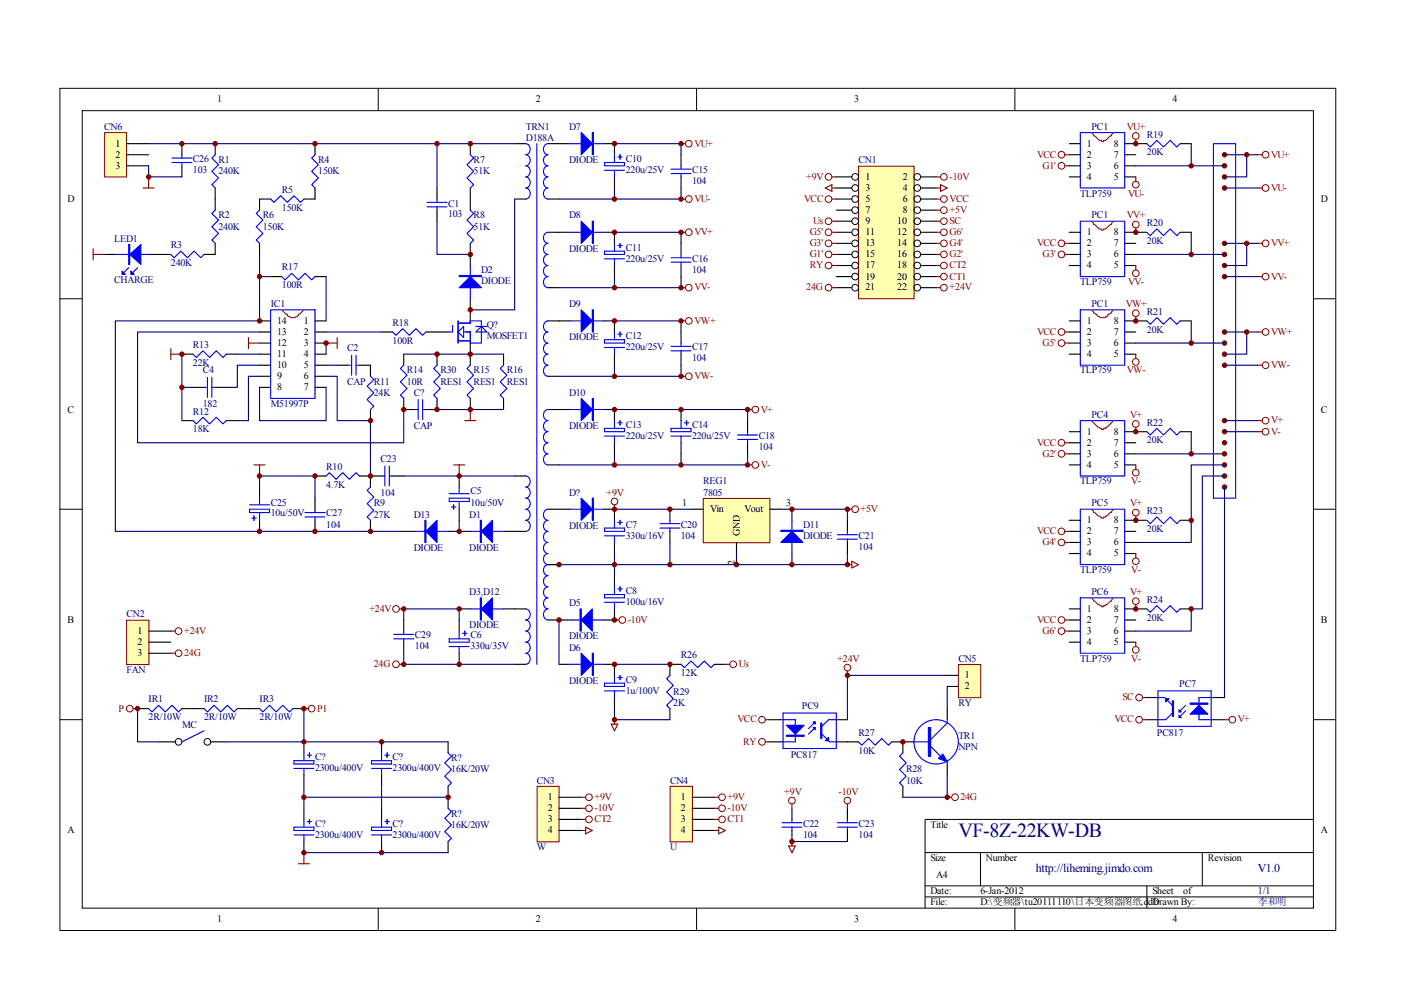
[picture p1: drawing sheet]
<svg xmlns="http://www.w3.org/2000/svg" width="297mm" height="210mm" viewBox="0 0 297 210" stroke-linecap="round" stroke-linejoin="round" font-family="sans-serif">
<g fill="none" stroke="#000" stroke-width=".21">
<path d="M12.7 18.7h270.5v178.6h-270.5zM80.2 18.7v4.7M147.7 18.7v4.7M215.2 18.7v4.7M17.4 23.5h261.1v169h-261.1zM12.7 63.3h4.7M278.4 63.3h4.7M12.7 108h4.7M278.4 108h4.7M12.7 152.6h4.7M278.4 152.6h4.7M278.4 173.7h-82.3v18.8"/>
<path d="M80.2 192.5v4.7M147.7 192.5v4.7M196.1 180.8h82.3M196.1 187.8h82.3M196.1 190.2h82.3M207.9 180.8v7M215.2 192.5v4.7M243.2 187.8v4.7M254.9 180.8v7"/>
</g>
<g fill="none" stroke="#000" stroke-width=".23">
<path d="M38.6 30.5v2.3M38.6 35.2v2.3M45.6 30.5v2.3M45.6 39.9v2.3M66.8 39.9v2.3h-2.4M66.8 30.5v2.3M92.7 39.9v2.3M99.7 30.5v2.3M99.7 39.9v4.7M109.1 30.5h2.4M116.2 30.5h2.3M55 51.6v2.3"/>
<path d="M57.4 42.2h-2.4v2.4M57.4 58.6h2.3M66.8 58.6h2.3M92.7 44.6v2.3M99.7 51.6v4.7M109.1 42.2h2.4M116.2 42.2h2.3M116.2 49.3h2.3M55 79.8h2.4M55 68h2.4M55 70.4h2.4M55 72.7h2.4"/>
<path d="M55 75.1h2.4M55 77.4h2.4M66.8 79.8h2.3M66.8 68h2.3M66.8 70.4h2.3M66.8 72.7h2.3M66.8 75.1h2.3M66.8 77.4h2.3M80.9 70.4h2.3M85.6 75.1v2.3M90.3 70.4h4.7M92.7 75.1v2.3"/>
<path d="M99.7 63.3v4.7M99.7 72.7v4.7M106.8 75.1v2.3M116.2 61h2.3M116.2 79.8h2.3M116.2 68h2.3M55 82.1h2.4M66.8 82.1h2.3M85.6 84.5v2.3M92.7 84.5v2.3M99.7 84.5v2.3M106.8 84.5v2.3"/>
<path d="M116.2 98.6h2.3M116.2 86.8h2.3M85.6 112.7h2.4M95 112.7h4.7M106.8 112.7h4.7M109.1 100.9h2.4M116.2 119.7h2.3M116.2 108h2.3M109.1 129.1h2.4M109.1 140.9h2.4"/>
</g>
<g fill="none" stroke="#00f" stroke-width=".23">
<path d="M36.4 33.5h4.3M36.4 34.5h4.3M38.6 32.8v.7M38.6 34.5v.7M45.6 32.8l-.7 .7 1.4 1.4-1.4 1.4 1.4 1.4-1.4 1.5 .7 .7M66.8 32.8l-.7 .7 1.4 1.4-1.4 1.4 1.4 1.4-1.4 1.5 .7 .7M99.7 32.8l.7 .7-1.4 1.4 1.4 1.4-1.4 1.4 1.4 1.5-.7 .7M111.5 30.5a1.21 1.21 0 0 1 .9 1.1 1.21 1.21 0 0 1-.9 1.2 1.2 1.2 0 0 1 .9 1.2 1.2 1.2 0 0 1-.9 1.2 1.2 1.2 0 0 1 .9 1.1 1.2 1.2 0 0 1-.9 1.2 1.2 1.2 0 0 1 .9 1.2 1.2 1.2 0 0 1-.9 1.2 1.2 1.2 0 0 1 .9 1.1 1.2 1.2 0 0 1-.9 1.2M116.2 30.5a1.21 1.21 0 0 0-1 1.1 1.21 1.21 0 0 0 1 1.2 1.2 1.2 0 0 0-1 1.2 1.2 1.2 0 0 0 1 1.2 1.2 1.2 0 0 0-1 1.1 1.2 1.2 0 0 0 1 1.2 1.2 1.2 0 0 0-1 1.2 1.2 1.2 0 0 0 1 1.2 1.2 1.2 0 0 0-1 1.1 1.2 1.2 0 0 0 1 1.2M55 44.6l-.7 .7 1.4 1.4-1.4 1.4 1.4 1.4-1.4 1.4 .7 .7M57.4 42.2l.7 .7 1.4-1.4 1.4 1.4 1.4-1.4 1.4 1.4 .7-.7M59.7 58.6l.7 .7 1.4-1.4 1.5 1.4 1.4-1.4 1.4 1.4 .7-.7"/>
<path d="M90.5 42.9h4.3M90.5 43.9h4.3M92.7 42.2v.7M92.7 43.9v.7M99.7 44.6l.7 .7-1.4 1.4 1.4 1.4-1.4 1.4 1.4 1.4-.7 .7M99.7 56.3v7M116.2 49.3a1.2 1.2 0 0 0-1 1.1 1.2 1.2 0 0 0 1 1.2 1.2 1.2 0 0 0-1 1.2 1.2 1.2 0 0 0 1 1.1 1.2 1.2 0 0 0-1 1.2 1.2 1.2 0 0 0 1 1.2 1.2 1.2 0 0 0-1 1.2 1.2 1.2 0 0 0 1 1.1 1.2 1.2 0 0 0-1 1.2 1.2 1.2 0 0 0 1 1.2M57.4 65.7h9.4v18.8h-9.4zM83.2 70.4l.8 .7 1.4-1.4 1.4 1.4 1.4-1.4 1.4 1.4 .7-.7M85.6 77.4l-.7 .7 1.4 1.4-1.4 1.5 1.4 1.4-1.4 1.4 .7 .7M92.7 77.4l-.8 .7 1.5 1.4-1.5 1.5 1.5 1.4-1.5 1.4 .8 .7M95.9 69v1.4h-.9"/>
<path d="M97.1 68.5h2.6v-.5h2.4v4.7h-2.4v-2.3h-1.4M97.1 68v4.7M97.1 72.3h2.6M97.1 70.4l1.2-1.2v2.4zM99.7 77.4l-.7 .7 1.4 1.4-1.4 1.5 1.4 1.4-1.4 1.4 .7 .7M100.9 70.4l1.2-1.2 1.1 1.2zM100.9 69.2h2.3M106.8 77.4l-.7 .7 1.4 1.4-1.4 1.5 1.4 1.4-1.4 1.4 .7 .7M116.2 68a1.2 1.2 0 0 0-1 1.2 1.2 1.2 0 0 0 1 1.2 1.2 1.2 0 0 0-1 1.2 1.2 1.2 0 0 0 1 1.1 1.2 1.2 0 0 0-1 1.2 1.2 1.2 0 0 0 1 1.2 1.2 1.2 0 0 0-1 1.2 1.2 1.2 0 0 0 1 1.1 1.2 1.2 0 0 0-1 1.2 1.2 1.2 0 0 0 1 1.2M116.2 86.8a1.2 1.2 0 0 0-1 1.2 1.2 1.2 0 0 0 1 1.2 1.2 1.2 0 0 0-1 1.2 1.2 1.2 0 0 0 1 1.1 1.2 1.2 0 0 0-1 1.2 1.2 1.2 0 0 0 1 1.2 1.2 1.2 0 0 0-1 1.2 1.2 1.2 0 0 0 1 1.1M116.2 96.2a1.2 1.2 0 0 0-1 1.2 1.2 1.2 0 0 0 1 1.2M88 112.7h7"/>
<path d="M99.7 112.7h7.1M111.5 100.9a1.2 1.2 0 0 1 .9 1.2 1.2 1.2 0 0 1-.9 1.2 1.2 1.2 0 0 1 .9 1.1 1.2 1.2 0 0 1-.9 1.2 1.2 1.2 0 0 1 .9 1.2 1.2 1.2 0 0 1-.9 1.2 1.2 1.2 0 0 1 .9 1.1 1.2 1.2 0 0 1-.9 1.2 1.2 1.2 0 0 1 .9 1.2 1.2 1.2 0 0 1-.9 1.2M116.2 108a1.21 1.21 0 0 0-1 1.1 1.21 1.21 0 0 0 1 1.2 1.2 1.2 0 0 0-1 1.2 1.2 1.2 0 0 0 1 1.2 1.2 1.2 0 0 0-1 1.1 1.2 1.2 0 0 0 1 1.2 1.2 1.2 0 0 0-1 1.2 1.2 1.2 0 0 0 1 1.2 1.2 1.2 0 0 0-1 1.1 1.2 1.2 0 0 0 1 1.2M111.5 129.1a1.2 1.2 0 0 1 .9 1.2 1.2 1.2 0 0 1-.9 1.2 1.2 1.2 0 0 1 .9 1.1 1.2 1.2 0 0 1-.9 1.2 1.2 1.2 0 0 1 .9 1.2 1.2 1.2 0 0 1-.9 1.2 1.2 1.2 0 0 1 .9 1.1 1.2 1.2 0 0 1-.9 1.2 1.2 1.2 0 0 1 .9 1.2 1.2 1.2 0 0 1-.9 1.2"/>
</g>
<path d="M59.7 65.7l1 .9h.2a1.17 1.17 0 0 0 1.9 .5h.2l.3-.5h.2l.9-.9" fill="none" stroke="#f00" stroke-width=".23"/>
<g fill="#00f" stroke="#00f" stroke-width=".23">
<path d="M97.4 61l2.3-2.4 2.4 2.4z"/>
<path d="M102.1 112.7l2.3-2.4v4.7z"/>
<path d="M90.3 112.7l2.4-2.4v4.7z"/>
<path d="M97.4 58.4h4.7v.2h-4.7z" fill-rule="evenodd"/>
<path d="M101.8 110.3h.3v4.7h-.3z" fill-rule="evenodd"/>
<path d="M90.1 110.3h.2v4.7h-.2z" fill-rule="evenodd"/>
</g>
<path d="M22.3 28.2h4.5v9.3h-4.5z" fill="#ffffb0"/>
<g fill="none" stroke="#800000" stroke-width=".21">
<path d="M22.2 28.1h4.6v9.4h-4.6z"/>
<circle cx="146" cy="30.5" r=".71"/>
<circle cx="146" cy="49.2" r=".71"/>
<circle cx="146" cy="42.2" r=".71"/>
<circle cx="146" cy="68" r=".71"/>
<circle cx="146" cy="79.8" r=".71"/>
<circle cx="146" cy="61" r=".71"/>
<circle cx="160.1" cy="98.6" r=".71"/>
<circle cx="160.1" cy="86.8" r=".7"/>
<circle cx="130.3" cy="106.3" r=".7"/>
<circle cx="181.3" cy="108" r=".71"/>
<circle cx="84" cy="129.1" r=".71"/>
<circle cx="131.9" cy="131.5" r=".71"/>
<circle cx="84" cy="140.8" r=".71"/>
<circle cx="155.4" cy="140.8" r=".71"/>
</g>
<g fill="none" stroke="#000" stroke-width=".23">
<path d="M26.8 30.5h4.7M26.8 32.8h4.7M26.8 35.2h4.7M118.5 30.5h2.4M127.9 30.5h2.4v2.3M130.3 37.5v2.4M144.4 32.8v2.4M144.4 37.5v2.4M22.1 53.9h2.4M31.5 53.9h4.7M45.6 42.2v2.4M45.6 51.6v2.3h-2.3"/>
<path d="M118.5 49.3h2.4M127.9 49.3h2.4v2.3M130.3 56.3v2.3M144.4 51.6v2.3M144.4 56.3v2.3M38.6 75.1h2.3M48 75.1h2.3M71.5 77.4h2.3M76.2 77.4h2.3v2.4M118.5 68h2.4M127.9 68h2.4v2.4M130.3 75.1v2.3"/>
<path d="M144.4 70.4v2.3M144.4 75.1v2.3M38.6 89.2h2.3M40.9 82.1h2.4M45.6 82.1h2.4M48 89.2h2.3M78.5 86.8v2.4M85.6 86.8h2.4M90.3 86.8h2.4M118.5 86.8h2.4M127.9 86.8h2.4v2.4M130.3 93.9v2.3"/>
<path d="M158.5 89.2v2.3M158.5 93.9v2.3M55 103.3v2.3M55 110.3v2.4M66.8 105.6v2.4M66.8 110.3v2.4M66.8 100.9h2.3M76.2 100.9h4.7M78.5 100.9v2.4M78.5 110.3v2.4M83.2 100.9h2.4M97.4 100.9v2.4"/>
<path d="M97.4 108v2.3M116.2 119.7h2.3M118.5 108h2.4M127.9 108h2.4v2.3M130.3 115v2.4M142 108v2.3M142 112.7v2.3M179.7 110.3v2.4M179.7 115v2.4M85.6 131.5v2.3M85.6 136.2v2.3M97.4 131.5v2.3"/>
<path d="M97.4 138.5v2.4M97.4 129.1h2.3M106.8 129.1h2.3M116.2 131.5h4.7M130.3 129.1v2.4h-2.4M130.3 122.1v2.3M118.5 140.9h2.4M127.9 140.9h2.4v2.3M130.3 147.9v2.3"/>
</g>
<g fill="none" stroke="#800000" stroke-width=".23">
<path d="M30.3 39.9h2.4M31.5 37.5v2.4M144.4 30.5h.9M19.8 52.8v2.3M19.8 53.9h2.3M144.4 42.2h.9M144.4 49.3h.9M36.2 73.9v2.4M36.2 75.1h2.4M52.7 71.6v2.3M52.7 72.7h2.3M69.1 72.7h2.4"/>
<path d="M71.5 71.6v2.3M144.4 61h.9M144.4 79.8h.9M144.4 68h.9M53.9 98.6h2.3M55 98.6v2.3M96.2 98.6h2.3M97.4 98.6v2.3M98.5 89.2h2.4M99.7 86.8v2.4M158.5 98.6h.9M158.5 86.8h.9"/>
<path d="M130.3 107v1M179.7 108h.9M84.7 129.1h.9M130.3 131.5h.9M84.7 140.9h.9M153.8 140.9h.9"/>
</g>
<g fill="none" stroke="#000080" stroke-width=".23">
<path d="M31.5 35.2v2.3h7.1M31.5 30.5h77.6M92.7 30.5v9.4M130.3 30.5h14.1v2.3M130.3 39.9v2.3M144.4 39.9v2.3h-25.9M55 53.9v4.7M57.4 58.6h-2.4v9.4h-30.5v44.7h61.1M69.1 58.6v9.4M92.7 46.9v7h7M109.1 42.2v23.5h-9.4M130.3 49.3h14.1v2.3"/>
<path d="M130.3 58.6v2.4M144.4 58.6v2.4h-25.9M38.6 75.1v14.1M50.3 75.1h4.7M55 77.4h-4.7v4.7h-2.3M55 79.8h-2.3v9.4h-2.4M55 70.4h-25.8v23.5h56.4v-7.1M69.1 79.8h2.4v9.4h7v11.7M69.1 70.4h11.8M69.1 72.7v2.4M69.1 77.4h2.4M85.6 75.1h21.2"/>
<path d="M130.3 68h14.1v2.4M130.3 77.4v2.4M144.4 77.4v2.4h-25.9M38.6 82.1h2.3M55 82.1v7.1h14.1v-7.1M92.7 86.8h14.1M55 103.3v-2.4h11.8v4.7M85.6 100.9h23.5M97.4 110.3v2.4M85.6 138.5v2.4h23.5M85.6 131.5v-2.4h11.8v2.4M118.5 131.5v9.4"/>
</g>
<g fill="#800000" stroke="#800000" stroke-width=".21">
<circle cx="99.7" cy="86.8" r=".47"/>
<circle cx="99.7" cy="75.1" r=".47"/>
<circle cx="92.7" cy="75.1" r=".47"/>
<circle cx="99.7" cy="30.5" r=".47"/>
<circle cx="38.6" cy="30.5" r=".47"/>
<circle cx="31.5" cy="37.5" r=".47"/>
<circle cx="92.7" cy="30.5" r=".47"/>
<circle cx="66.8" cy="30.5" r=".47"/>
<circle cx="45.6" cy="30.5" r=".47"/>
<circle cx="92.7" cy="86.8" r=".47"/>
<circle cx="38.6" cy="75.1" r=".47"/>
<circle cx="38.6" cy="82.1" r=".47"/>
<circle cx="69.1" cy="72.7" r=".47"/>
<circle cx="78.5" cy="100.9" r=".47"/>
<circle cx="78.5" cy="89.2" r=".47"/>
<circle cx="97.4" cy="112.7" r=".47"/>
<circle cx="78.5" cy="112.7" r=".47"/>
<circle cx="55" cy="68" r=".47"/>
<circle cx="55" cy="112.7" r=".47"/>
<circle cx="66.8" cy="112.7" r=".47"/>
<circle cx="97.4" cy="100.9" r=".47"/>
<circle cx="66.8" cy="100.9" r=".47"/>
<circle cx="55" cy="100.9" r=".47"/>
<circle cx="85.6" cy="86.8" r=".47"/>
<circle cx="55" cy="58.6" r=".47"/>
<circle cx="99.7" cy="65.7" r=".47"/>
<circle cx="99.7" cy="53.9" r=".47"/>
<circle cx="85.6" cy="140.8" r=".47"/>
<circle cx="85.6" cy="129.1" r=".47"/>
<circle cx="97.4" cy="129.1" r=".47"/>
<circle cx="118.5" cy="131.5" r=".47"/>
<circle cx="144.4" cy="42.2" r=".47"/>
<circle cx="130.3" cy="30.5" r=".47"/>
<circle cx="144.4" cy="30.5" r=".47"/>
<circle cx="130.3" cy="42.2" r=".47"/>
<circle cx="130.3" cy="49.3" r=".47"/>
<circle cx="144.4" cy="49.2" r=".47"/>
<circle cx="144.4" cy="61" r=".47"/>
<circle cx="130.3" cy="61" r=".47"/>
<circle cx="130.3" cy="68" r=".47"/>
<circle cx="144.4" cy="68" r=".47"/>
<circle cx="144.4" cy="79.8" r=".47"/>
<circle cx="130.3" cy="79.8" r=".47"/>
</g>
<g fill="none" stroke="#00f" stroke-width=".23">
<path d="M113.8 30.5v110.4M120.9 30.5h7M128.2 34.5h4.2v.7h-4.2zM128.2 36.1h4.2M130.3 32.8v1.7M130.3 36.1v1.4M131 33.3h.9M131.5 32.8v.9M142.3 35.9h4.2M142.3 36.8h4.2M144.4 35.2v.7M144.4 36.8v.7"/>
<path d="M24.5 53.9h7M27.3 56.8l-1 .9M29.2 56.8l-1 .9M36.2 53.9l.7 .8 1.4-1.5 1.4 1.5 1.5-1.5 1.4 1.5 .7-.8M45.6 44.6l-.7 .7 1.4 1.4-1.4 1.4 1.4 1.4-1.4 1.4 .7 .7M120.9 49.3h7M128.2 53.2h4.2v.7h-4.2zM128.2 54.9h4.2M130.3 51.6v1.6M130.3 54.9v1.4M131 52.1h.9M131.5 51.6v.9"/>
<path d="M142.3 54.7h4.2M142.3 55.6h4.2M144.4 53.9v.8M144.4 55.6v.7M40.9 75.1l.7 .7 1.4-1.4 1.4 1.4 1.5-1.4 1.4 1.4 .7-.7M73.8 77.4h.7M74.5 75.3v4.2M75.5 77.4h.7M75.5 75.3v4.2M78.5 79.8l.8 .7-1.5 1.4 1.5 1.4-1.5 1.4 1.5 1.4-.8 .7M120.9 68h7M128.2 72h4.2v.7h-4.2z"/>
<path d="M128.2 73.7h4.2M130.3 70.4v1.6M130.3 73.7v1.4M131 70.9h.9M131.5 70.4v.9M142.3 73.4h4.2M142.3 74.4h4.2M144.4 72.7v.7M144.4 74.4v.7M40.9 89.2l.7 .7 1.4-1.4 1.4 1.4 1.5-1.4 1.4 1.4 .7-.7M43.3 82.1h.7M44 80v4.2"/>
<path d="M44.9 82.1h.7M44.9 80v4.2M81.6 98.8v4.2M82.5 98.8v4.2M88 86.8h.7M88.7 84.7v4.2M89.6 86.8h.7M89.6 84.7v4.2M120.9 86.8h7M128.2 90.8h4.2v.7h-4.2zM128.2 92.5h4.2M130.3 89.2v1.6"/>
<path d="M130.3 92.5v1.4M131 89.6h.9M131.5 89.2v.9M156.4 92.2h4.2M156.4 93.2h4.2M158.5 91.5v.7M158.5 93.2v.7M52.9 108h4.2v.7h-4.2zM52.9 107h4.2M53.4 109.8h.9M53.9 109.4v.9M55 105.6v1.4"/>
<path d="M55 108.7v1.6M64.7 108.7h4.2M64.7 109.6h4.2M66.8 108v.7M66.8 109.6v.7M69.1 100.9l.7-.7 1.5 1.4 1.4-1.4 1.4 1.4 1.4-1.4 .7 .7M78.5 103.3l-.7 .7 1.5 1.4-1.5 1.4 1.5 1.4-1.5 1.4 .7 .7M80.9 100.9h.7M82.5 100.9h.7M95.2 105.6h4.3v.7h-4.3zM95.2 104.7h4.3M95.7 107.5h1"/>
<path d="M96.2 107v1M97.4 103.3v1.4M97.4 106.3v1.7M116.2 119.7a1.2 1.2 0 0 0-1 1.2 1.2 1.2 0 0 0 1 1.2 1.2 1.2 0 0 0-1 1.1 1.2 1.2 0 0 0 1 1.2 1.2 1.2 0 0 0-1 1.2 1.2 1.2 0 0 0 1 1.2M120.9 108h7M128.2 112h4.2v.7h-4.2zM128.2 113.6h4.2M130.3 110.3v1.7M130.3 113.6v1.4M131 110.8h.9M131.5 110.3v1M139.9 112h4.3"/>
<path d="M139.9 111h4.3M142 110.3v.7M142 112v.7M177.6 113.4h4.2M177.6 114.3h4.2M179.7 112.7v.7M179.7 114.3v.7M83.5 135.4h4.2M83.5 134.5h4.2M85.6 133.8v.7M85.6 135.4v.8M95.2 135.4h4.3v.8h-4.3z"/>
<path d="M95.2 137.1h4.3M97.4 133.8v1.6M97.4 137.1v1.4M98.1 134.3h.9M98.5 133.8v.9M99.7 129.1h7.1M116.2 126.8a1.2 1.2 0 0 0-1 1.1 1.2 1.2 0 0 0 1 1.2 1.2 1.2 0 0 0-1 1.2 1.2 1.2 0 0 0 1 1.2M120.9 131.5h7M128.2 126.1h4.2v.7h-4.2zM128.2 127.7h4.2M130.3 124.4v1.7M130.3 127.7v1.4"/>
<path d="M131 124.9h.9M131.5 124.4v.9M120.9 140.9h7M128.2 144.8h4.2v.7h-4.2zM128.2 146.5h4.2M130.3 143.2v1.6M130.3 146.5v1.4M131 143.7h.9M131.5 143.2v.9"/>
</g>
<g fill="#00f" stroke="#00f" stroke-width=".23">
<path d="M27.5 53.9l2.4-2.1v4.3z"/>
<path d="M25.9 57.5l.7 .7h-.7z"/>
<path d="M27.7 57.5l.8 .7h-.8z"/>
<path d="M123.2 28.1l2.4 2.4-2.4 2.3z"/>
<path d="M123.2 46.9l2.4 2.4-2.4 2.3z"/>
<path d="M123.2 65.7l2.4 2.3-2.4 2.4z"/>
<path d="M123.2 84.5l2.4 2.3-2.4 2.4z"/>
<path d="M123.2 105.6l2.4 2.4-2.4 2.3z"/>
<path d="M123.2 131.5l2.4-2.4v4.7z"/>
<path d="M123.2 138.5l2.4 2.4-2.4 2.3z"/>
<path d="M102.1 129.1l2.3-2.3v4.7z"/>
<path d="M27.3 51.8h.2v4.3h-.2z" fill-rule="evenodd"/>
<path d="M125.6 28.1h.2v4.7h-.2z" fill-rule="evenodd"/>
<path d="M125.6 46.9h.2v4.7h-.2z" fill-rule="evenodd"/>
<path d="M125.6 65.7h.2v4.7h-.2z" fill-rule="evenodd"/>
<path d="M125.6 84.5h.2v4.7h-.2z" fill-rule="evenodd"/>
<path d="M125.6 105.6h.2v4.7h-.2z" fill-rule="evenodd"/>
<path d="M123 129.1h.2v4.7h-.2z" fill-rule="evenodd"/>
<path d="M125.6 138.5h.2v4.7h-.2z" fill-rule="evenodd"/>
<path d="M101.8 126.8h.3v4.7h-.3z" fill-rule="evenodd"/>
</g>
<path d="M149.2 105.8h14v9.3h-14z" fill="#ffffb0"/>
<g fill="none" stroke="#800000" stroke-width=".21">
<path d="M149.1 105.7h14.1v9.4h-14.1z"/>
<circle cx="225.1" cy="32.8" r=".71"/>
<circle cx="225.1" cy="35.2" r=".71"/>
<circle cx="240.8" cy="39.2" r=".7"/>
<circle cx="240.8" cy="28.8" r=".7"/>
<circle cx="268.3" cy="32.8" r=".71"/>
<circle cx="268.3" cy="39.9" r=".71"/>
<circle cx="225.1" cy="51.6" r=".71"/>
<circle cx="225.1" cy="53.9" r=".71"/>
<circle cx="240.8" cy="47.6" r=".7"/>
<circle cx="240.8" cy="57.9" r=".7"/>
<circle cx="268.3" cy="51.6" r=".71"/>
<circle cx="268.3" cy="58.6" r=".71"/>
<circle cx="225.1" cy="72.7" r=".71"/>
<circle cx="225.1" cy="70.4" r=".71"/>
<circle cx="240.8" cy="76.7" r=".71"/>
<circle cx="240.8" cy="66.4" r=".7"/>
<circle cx="268.3" cy="70.4" r=".71"/>
<circle cx="268.3" cy="77.4" r=".71"/>
<circle cx="225.1" cy="96.2" r=".71"/>
<circle cx="225.1" cy="93.9" r=".71"/>
<circle cx="240.8" cy="89.9" r=".7"/>
<circle cx="268.3" cy="91.5" r=".71"/>
<circle cx="268.3" cy="89.2" r=".71"/>
<circle cx="225.1" cy="112.7" r=".71"/>
<circle cx="225.1" cy="115" r=".71"/>
<circle cx="240.8" cy="100.2" r=".7"/>
<circle cx="240.8" cy="108.7" r=".7"/>
<circle cx="240.8" cy="119" r=".7"/>
<circle cx="225.1" cy="133.8" r=".71"/>
<circle cx="225.1" cy="131.5" r=".71"/>
<circle cx="240.8" cy="137.8" r=".71"/>
<circle cx="240.8" cy="127.5" r=".7"/>
</g>
<g fill="none" stroke="#000" stroke-width=".23">
<path d="M226.7 30.5h2.3M226.7 32.8h2.3M226.7 35.2h2.3M226.7 37.5h2.3M238.5 30.5h4.7M238.5 32.8h2.3M238.5 35.2h2.3M238.5 37.5h2.3M250.2 30.5h2.4M226.7 49.3h2.3M226.7 51.6h2.3M226.7 53.9h2.3"/>
<path d="M226.7 56.3h2.3M238.5 49.3h4.7M238.5 51.6h2.3M238.5 53.9h2.3M238.5 56.3h2.3M250.2 49.3h2.4M226.7 68h2.3M226.7 70.4h2.3M226.7 72.7h2.3M226.7 75.1h2.3M238.5 68h4.7M238.5 70.4h2.3"/>
<path d="M238.5 72.7h2.3M238.5 75.1h2.3M250.2 68h2.4M144.4 86.8v2.4M144.4 93.9v2.3M226.7 91.5h2.3M226.7 93.9h2.3M226.7 96.2h2.3M226.7 98.6h2.3M238.5 91.5h4.7M238.5 93.9h2.3M238.5 96.2h2.3"/>
<path d="M238.5 98.6h2.3M250.2 91.5h2.4M146.7 108h2.4M156.2 115v2.4M163.2 108h2.4M167.9 108v2.3M167.9 117.4v2.3M226.7 110.3h2.3M226.7 112.7h2.3M226.7 115h2.3M226.7 117.4h2.3M238.5 110.3h4.7"/>
<path d="M238.5 112.7h2.3M238.5 115h2.3M238.5 117.4h2.3M250.2 110.3h2.4M226.7 129.1h2.3M226.7 131.5h2.3M226.7 133.8h2.3M226.7 136.2h2.3M238.5 129.1h4.7M238.5 131.5h2.3M238.5 133.8h2.3M238.5 136.2h2.3"/>
<path d="M250.2 129.1h2.4M142 150.2v2.4M144.4 140.9h-2.4v2.3M151.4 140.9h2.4"/>
</g>
<g fill="none" stroke="#000080" stroke-width=".23">
<path d="M252.6 30.5v4.7h-11.8M252.6 35.2h7M259.6 32.8h4.7v4.7h-4.7M259.6 39.9h7.1M264.3 32.8h2.4M252.6 49.3v4.6h-11.8M252.6 53.9h7M259.6 51.6h4.7v4.7h-4.7M259.6 58.6h7.1M264.3 51.6h2.4M252.6 68v4.7h-11.8M252.6 72.7h7"/>
<path d="M259.6 70.4h4.7v4.7h-4.7M259.6 77.4h7.1M264.3 70.4h2.4M130.3 86.8h28.2v2.4M130.3 96.2v2.4M144.4 96.2v2.4M158.5 96.2v2.4h-40M252.6 91.5v4.7h-11.8M252.6 96.2h7M259.6 98.6h-7v16.4h-11.8M259.6 89.2h7.1M259.6 91.5h7.1"/>
<path d="M130.3 117.4v4.7M130.3 108h16.4M142 115v4.7M156.2 117.4v2.3M165.6 108h14.1v2.3M179.7 117.4v2.3h-61.2M259.6 100.9h-4.7v28.2h-2.3v4.7h-11.8M130.3 150.2v2.4h11.7M130.3 140.9h11.7"/>
</g>
<g fill="#800000" stroke="#800000" stroke-width=".21">
<circle cx="130.3" cy="108" r=".47"/>
<circle cx="142" cy="108" r=".47"/>
<circle cx="130.3" cy="131.5" r=".47"/>
<circle cx="118.5" cy="119.7" r=".47"/>
<circle cx="156.1" cy="119.7" r=".47"/>
<circle cx="142" cy="119.7" r=".47"/>
<circle cx="130.3" cy="119.7" r=".47"/>
<circle cx="167.9" cy="119.7" r=".47"/>
<circle cx="179.7" cy="108" r=".47"/>
<circle cx="167.9" cy="108" r=".47"/>
<circle cx="142" cy="140.8" r=".47"/>
<circle cx="130.3" cy="140.8" r=".47"/>
<circle cx="130.3" cy="152.6" r=".47"/>
<circle cx="179.7" cy="119.7" r=".47"/>
<circle cx="97.4" cy="140.8" r=".47"/>
<circle cx="158.5" cy="86.8" r=".47"/>
<circle cx="130.3" cy="86.8" r=".47"/>
<circle cx="144.4" cy="86.8" r=".47"/>
<circle cx="158.5" cy="98.6" r=".47"/>
<circle cx="130.3" cy="98.6" r=".47"/>
<circle cx="144.4" cy="98.6" r=".47"/>
<circle cx="259.6" cy="35.2" r=".47"/>
<circle cx="259.6" cy="37.5" r=".47"/>
<circle cx="259.6" cy="39.9" r=".47"/>
<circle cx="259.6" cy="32.8" r=".47"/>
<circle cx="240.8" cy="30.5" r=".47"/>
<circle cx="252.6" cy="35.2" r=".47"/>
<circle cx="259.6" cy="53.9" r=".47"/>
<circle cx="259.6" cy="56.3" r=".47"/>
<circle cx="259.6" cy="58.6" r=".47"/>
<circle cx="259.6" cy="51.6" r=".47"/>
<circle cx="252.6" cy="53.9" r=".47"/>
<circle cx="259.6" cy="72.7" r=".47"/>
<circle cx="259.6" cy="75.1" r=".47"/>
<circle cx="259.6" cy="77.4" r=".47"/>
<circle cx="259.6" cy="70.4" r=".47"/>
<circle cx="252.6" cy="72.7" r=".47"/>
<circle cx="252.6" cy="96.2" r=".47"/>
<circle cx="259.6" cy="96.2" r=".47"/>
<circle cx="259.6" cy="98.6" r=".47"/>
<circle cx="259.6" cy="100.9" r=".47"/>
<circle cx="259.6" cy="103.3" r=".47"/>
<circle cx="252.6" cy="110.3" r=".47"/>
<circle cx="252.6" cy="129.1" r=".47"/>
<circle cx="259.6" cy="93.9" r=".47"/>
<circle cx="259.6" cy="91.5" r=".47"/>
<circle cx="259.6" cy="89.2" r=".47"/>
<circle cx="240.8" cy="110.3" r=".47"/>
<circle cx="240.8" cy="91.5" r=".47"/>
<circle cx="240.8" cy="129.1" r=".47"/>
<circle cx="240.8" cy="68" r=".47"/>
<circle cx="240.8" cy="49.3" r=".47"/>
<circle cx="264.3" cy="32.8" r=".47"/>
<circle cx="264.3" cy="51.6" r=".47"/>
<circle cx="264.3" cy="70.4" r=".47"/>
</g>
<g fill="none" stroke="#00f" stroke-width=".23">
<path d="M229 28.1h9.5v11.8h-9.5zM243.2 30.5l.7 .7 1.4-1.4 1.4 1.4 1.4-1.4 1.4 1.4 .7-.7M257.3 30.5h4.7v75.1h-4.7zM229 46.9h9.5v11.7h-9.5zM243.2 49.3l.7 .7 1.4-1.5 1.4 1.5 1.4-1.5 1.4 1.5 .7-.7M229 65.7h9.5v11.7h-9.5zM243.2 68l.7 .7 1.4-1.4 1.4 1.4 1.4-1.4 1.4 1.4 .7-.7M142.3 90.8h4.2v.7h-4.2zM142.3 92.5h4.2M144.4 89.2v1.6M144.4 92.5v1.4M145.1 89.6h.9"/>
<path d="M145.6 89.2v.9M229 89.2h9.5v11.7h-9.5zM243.2 91.5l.7 .7 1.4-1.4 1.4 1.4 1.4-1.4 1.4 1.4 .7-.7M167.9 110.3v7.1M229 108h9.5v11.7h-9.5zM243.2 110.3l.7 .7 1.4-1.4 1.4 1.4 1.4-1.4 1.4 1.4 .7-.7M229 126.8h9.5v11.7h-9.5zM243.2 129.1l.7 .7 1.4-1.4 1.4 1.4 1.4-1.4 1.4 1.4 .7-.7M142 143.2l-.7 .7 1.4 1.4-1.4 1.4 1.4 1.4-1.4 1.4 .7 .7M144.4 140.9l.7 .7 1.4-1.5 1.4 1.5 1.4-1.5 1.4 1.5 .7-.7"/>
</g>
<g fill="#00f" stroke="#00f" stroke-width=".23">
<path d="M165.6 115l2.3-2.3 2.4 2.3z"/>
<path d="M165.6 112.4h4.7v.3h-4.7z" fill-rule="evenodd"/>
</g>
<g fill="none" stroke="#800000" stroke-width=".23">
<path d="M225.8 32.8h.9M225.8 35.2h.9M240.8 29.5v1M240.8 37.5v.9M266.7 32.8h.9M266.7 39.9h.9M225.8 51.6h.9M225.8 53.9h.9M240.8 48.3v1M240.8 56.3v.9M266.7 51.6h.9M266.7 58.6h.9"/>
<path d="M225.8 70.4h.9M225.8 72.7h.9M240.8 67.1v.9M240.8 75.1v.9M266.7 70.4h.9M266.7 77.4h.9M225.8 93.9h.9M225.8 96.2h.9M240.8 90.6v.9M240.8 98.6v.9M266.7 89.2h.9M266.7 91.5h.9"/>
<path d="M179.7 119.7h.9M180.6 119l1.4 .7-1.4 .7zM225.8 112.7h.9M225.8 115h.9M240.8 109.4v.9M240.8 117.4v.9M225.8 131.5h.9M225.8 133.8h.9M240.8 128.2v.9M240.8 136.2v.9M129.6 153.5h1.4l-.7 1.4zM130.3 152.6v.9"/>
</g>
<path d="M231.4 28.1l.5 .5v.2h.2l.5 .5a.74 .74 0 0 0 .9 .5v.2h.5v-.2a.74 .74 0 0 0 .9-.5l.5-.5h.2v-.2l.5-.5M231.4 46.9l.5 .5v.2h.2l.5 .5a.74 .74 0 0 0 .9 .4v.3h.5v-.3a.75 .75 0 0 0 .9-.4l.5-.5h.2v-.2l.5-.5M231.4 65.7l.5 .5v.2l.7 .2a1.27 1.27 0 0 0 1.6 .7l.5-.2 .2-.5 .7-.2v-.2l.5-.5M231.4 89.2l.2 .2a3.7 3.7 0 0 0 1.9 1.4v.3h.5v-.3h.5v-.2h.2l1.4-1.4M231.4 108l.5 .4v.3h.2l.7 .7 .7 .2v.2h.5v-.2h.5v-.2h.2l.7-.7h.2v-.3l.5-.4M231.4 126.8l.5 .4v.3h.2l.7 .7 .7 .2v.2h.5v-.2h.5v-.2h.2l.7-.7h.2v-.3l.5-.4" fill="none" stroke="#f00" stroke-width=".23"/>
<path d="M26.9 131.6h4.7v9.3h-4.7z" fill="#ffffb0"/>
<g fill="none" stroke="#800000" stroke-width=".21">
<path d="M26.8 131.5h4.8v9.4h-4.8z"/>
<circle cx="37.9" cy="133.8" r=".7"/>
<circle cx="37.9" cy="138.5" r=".7"/>
<circle cx="241.5" cy="152.6" r=".71"/>
<circle cx="241.5" cy="147.9" r=".71"/>
<circle cx="261.3" cy="152.6" r=".71"/>
</g>
<path d="M31.5 133.8h4.7M31.5 136.2h4.7M31.5 138.5h4.7M163.2 152.6h2.4M163.2 157.3h2.4M177.3 152.6h2.4M177.3 157.3h2.4M243.2 152.6h2.3M243.2 147.9h2.3M257.3 152.6h2.3M257.3 147.9h2.3" fill="none" stroke="#000" stroke-width=".23"/>
<path d="M36.2 133.8h1M36.2 138.5h1M242.2 152.6h1M242.2 147.9h1M259.6 152.6h1" fill="none" stroke="#800000" stroke-width=".23"/>
<path d="M165.6 152.6h3v4.7h-3M166 151.2h11.3v7.5h-11.3zM172.8 154.2l-1.4 1.4M172.8 153.1l-1.4 1.4M174.3 155.6l1.6 1.7h1.4M177.3 152.6h-1.6l-1.4 1.4M245.5 146.5h11.3v7.5h-11.3zM245.5 147.9h1.4l1.7 1.6M248.6 151.2l-1.4 1.4h-1.7M251.4 149.5l-1.4 1.4M251.4 150.7l-1.4 1.4M257.3 147.9h-3.1v4.7h3.1" fill="none" stroke="#00f" stroke-width=".23"/>
<g fill="#00f" stroke="#00f" stroke-width=".23">
<path d="M254.2 149.5l1.9 1.9h-3.8z"/>
<path d="M250 151.7l.4 .4h-.4z"/>
<path d="M250 150.5l.4 .4h-.4z"/>
<path d="M247.2 148.1h.7l-.7 .7z"/>
<path d="M166.7 153.8h3.8l-1.9 1.8z"/>
<path d="M172.4 153.1h.4v.4z"/>
<path d="M172.4 154.2h.4v.5z"/>
<path d="M175.7 156.4v.7h-.7z"/>
<path d="M252.3 149.1h3.8v.2h-3.8z" fill-rule="evenodd"/>
<path d="M248.6 148.6h.2v3.3h-.2z" fill-rule="evenodd"/>
<path d="M166.7 155.9h3.8v.2h-3.8z" fill-rule="evenodd"/>
<path d="M174 153.3h.3v3.3h-.3z" fill-rule="evenodd"/>
</g>
<path d="M259.6 103.3v44.6" fill="none" stroke="#000080" stroke-width=".23"/>
<path d="M203.3 141h4.6v6.9h-4.6z" fill="#ffffb0"/>
<g fill="none" stroke="#800000" stroke-width=".21">
<path d="M203.2 140.9h4.7v7h-4.7z"/>
<circle cx="161.6" cy="157.3" r=".71"/>
<circle cx="161.6" cy="152.6" r=".71"/>
<circle cx="179.7" cy="141.6" r=".71"/>
<circle cx="202.5" cy="169" r=".71"/>
</g>
<path d="M179.7 157.3h2.3M189.1 157.3h4.7M191.4 157.3v2.3M200.8 143.2h2.4M200.8 145.5h2.4M200.8 150.2v2.4M191.4 166.7v2.3M200.8 162v2.3" fill="none" stroke="#000" stroke-width=".23"/>
<g fill="none" stroke="#00f" stroke-width=".23">
<path d="M182 157.3l.7 .7 1.4-1.4 1.4 1.4 1.5-1.4 1.4 1.4 .7-.7M191.4 159.6l-.7 .7 1.4 1.5-1.4 1.4 1.4 1.4-1.4 1.4 .7 .7M193.8 157.3h3.5M197.3 158.2l2.1 2.1M200.8 152.6v.7l-3.5 3.5M200.8 161.5v.5"/>
<circle cx="198.5" cy="157.3" r="4.7"/>
</g>
<g fill="#00f" stroke="#00f" stroke-width=".23">
<path d="M199.9 159.9l.9 1.6-1.8-.7z"/>
<path d="M196.8 154.2h.5v6.1h-.5z" fill-rule="evenodd"/>
</g>
<g fill="#800000" stroke="#800000" stroke-width=".21">
<circle cx="191.4" cy="157.3" r=".47"/>
<circle cx="179.7" cy="143.2" r=".47"/>
<circle cx="200.8" cy="169" r=".47"/>
</g>
<path d="M200.8 143.2h-21.1v9.4M200.8 145.5v4.7M200.8 164.3v4.7h-9.4" fill="none" stroke="#000080" stroke-width=".23"/>
<path d="M162.3 152.6h.9M162.3 157.3h.9M179.7 142.3v.9M200.8 169h1" fill="none" stroke="#800000" stroke-width=".23"/>
<path d="M182.1 35.3h11.7v28h-11.7z" fill="#ffffb0"/>
<g fill="none" stroke="#800000" stroke-width=".21">
<path d="M182 35.2h11.8v28.1h-11.8z"/>
<circle cx="175.7" cy="37.5" r=".7"/>
<circle cx="200.1" cy="37.5" r=".7"/>
<circle cx="175.7" cy="49.2" r=".71"/>
<circle cx="175.7" cy="51.6" r=".71"/>
<circle cx="175.7" cy="53.9" r=".7"/>
<circle cx="175.7" cy="46.9" r=".7"/>
<circle cx="175.7" cy="56.3" r=".7"/>
<circle cx="175.7" cy="42.2" r=".7"/>
<circle cx="200.1" cy="49.2" r=".71"/>
<circle cx="200.1" cy="51.6" r=".71"/>
<circle cx="200.1" cy="53.9" r=".7"/>
<circle cx="200.1" cy="44.6" r=".7"/>
<circle cx="200.1" cy="46.9" r=".7"/>
<circle cx="200.1" cy="56.3" r=".7"/>
<circle cx="200.1" cy="42.2" r=".7"/>
<circle cx="200.1" cy="58.6" r=".7"/>
<circle cx="175.7" cy="61" r=".7"/>
<circle cx="200.1" cy="61" r=".7"/>
<circle cx="27.5" cy="150.2" r=".71"/>
<circle cx="66.1" cy="150.2" r=".7"/>
</g>
<g fill="none" stroke="#000" stroke-width=".21">
<circle cx="181.3" cy="37.5" r=".71"/>
<circle cx="181.3" cy="39.9" r=".71"/>
<circle cx="194.5" cy="37.5" r=".71"/>
<circle cx="194.5" cy="39.9" r=".71"/>
<circle cx="181.3" cy="51.6" r=".71"/>
<circle cx="181.3" cy="49.2" r=".71"/>
<circle cx="181.3" cy="53.9" r=".71"/>
<circle cx="181.3" cy="44.6" r=".71"/>
<circle cx="181.3" cy="56.3" r=".71"/>
<circle cx="181.3" cy="46.9" r=".71"/>
<circle cx="181.3" cy="58.6" r=".71"/>
<circle cx="181.3" cy="42.2" r=".71"/>
<circle cx="194.5" cy="49.2" r=".71"/>
<circle cx="194.5" cy="51.6" r=".71"/>
<circle cx="194.5" cy="53.9" r=".71"/>
<circle cx="194.5" cy="44.6" r=".71"/>
<circle cx="194.5" cy="46.9" r=".71"/>
<circle cx="194.5" cy="56.3" r=".71"/>
<circle cx="194.5" cy="42.2" r=".71"/>
<circle cx="194.5" cy="58.6" r=".71"/>
<circle cx="181.3" cy="61" r=".71"/>
<circle cx="194.5" cy="61" r=".71"/>
<circle cx="37.9" cy="157.3" r=".71"/>
<circle cx="44" cy="157.3" r=".71"/>
</g>
<g fill="none" stroke="#000" stroke-width=".23">
<path d="M177.3 37.5h3.3M177.3 39.9h3.3M195.2 37.5h3.3M195.2 39.9h3.3M177.3 42.2h3.3M177.3 44.6h3.3M177.3 46.9h3.3M177.3 49.3h3.3M177.3 51.6h3.3M177.3 53.9h3.3M177.3 56.3h3.3M177.3 58.6h3.3"/>
<path d="M195.2 42.2h3.3M195.2 44.6h3.3M195.2 46.9h3.3M195.2 49.3h3.3M195.2 51.6h3.3M195.2 53.9h3.3M195.2 56.3h3.3M195.2 58.6h3.3M177.3 61h3.3M195.2 61h3.3M29.2 150.2h2.3M33.9 157.3h3.3"/>
<path d="M38.6 150.2h4.7M44.7 157.3h3.3M50.3 150.2h4.7M62.1 150.2h2.3M64.4 157.3v2.3M80.9 157.3v2.3M95 157.3v2.3M64.4 164.3v2.4M64.4 171.4v2.3M64.4 178.4v2.4M80.9 164.3v2.4M80.9 171.4v2.3"/>
<path d="M80.9 178.4v2.4M95 166.7v4.7M95 178.4v2.4"/>
</g>
<g fill="none" stroke="#800000" stroke-width=".23">
<path d="M175 39.9l1.4-.7v1.4zM176.4 37.5h.9M176.4 39.9h.9M198.5 37.5h.9M198.5 39.9h.9M199.4 39.2l1.4 .7-1.4 .7zM176.4 42.2h.9M176.4 46.9h.9M176.4 49.3h.9M176.4 51.6h.9M176.4 53.9h.9M176.4 56.3h.9"/>
<path d="M198.5 42.2h.9M198.5 46.9h.9M198.5 49.3h.9M198.5 51.6h.9M198.5 53.9h.9M198.5 56.3h.9M198.5 44.6h.9M198.5 58.6h.9M176.4 61h.9M198.5 61h.9M28.2 150.2h1M64.4 150.2h1"/>
<path d="M63.3 183.1h2.3M64.4 180.8v2.3"/>
</g>
<g fill="none" stroke="#00f" stroke-width=".23">
<path d="M31.5 150.2l.7 .7 1.4-1.4 1.4 1.4 1.4-1.4 1.5 1.4 .7-.7M43.3 150.2l.7 .7 1.4-1.4 1.4 1.4 1.4-1.4 1.4 1.4 .7-.7M43.3 154.9l-4.7 2.4M55 150.2l.7 .7 1.4-1.4 1.5 1.4 1.4-1.4 1.4 1.4 .7-.7M64.4 159.6v1.7M65.6 159.6v1M80.9 159.6v1.7M82.1 159.6v1M95 159.6l.7 .7-1.4 1.5 1.4 1.4-1.4 1.4 1.4 1.4-.7 .7M62.3 161.3h4.3v.7h-4.3zM62.3 175.4h4.3v.7h-4.3zM62.3 162.9h4.3"/>
<path d="M62.3 177h4.3M64.4 162.9v1.4M64.4 173.7v1.7M64.4 177v1.4M65.1 160.1h1M65.1 174.2h1M65.6 173.7v1M78.8 162.9h4.2M78.8 161.3h4.2v.7h-4.2zM78.8 177h4.2M78.8 175.4h4.2v.7h-4.2zM80.9 162.9v1.4"/>
<path d="M80.9 173.7v1.7M80.9 177v1.4M81.6 160.1h.9M81.6 174.2h.9M82.1 173.7v1M95 171.4l.7 .7-1.4 1.4 1.4 1.4-1.4 1.4 1.4 1.4-.7 .7"/>
</g>
<path d="M29.2 150.2v7.1h4.7M48 157.3h16.4M64.4 150.2v7.1h30.6M64.4 166.7v4.7M64.4 169h30.6M80.9 166.7v4.7M64.4 180.8h30.6" fill="none" stroke="#000080" stroke-width=".23"/>
<g fill="#800000" stroke="#800000" stroke-width=".21">
<circle cx="95" cy="169" r=".47"/>
<circle cx="80.9" cy="157.3" r=".47"/>
<circle cx="80.9" cy="180.8" r=".47"/>
<circle cx="64.4" cy="169" r=".47"/>
<circle cx="64.4" cy="150.2" r=".47"/>
<circle cx="64.4" cy="180.8" r=".47"/>
<circle cx="29.2" cy="150.2" r=".47"/>
<circle cx="64.4" cy="157.3" r=".47"/>
</g>
<path d="M114 166.8h4.5v11.7h-4.5z" fill="#ffffb0"/>
<g fill="none" stroke="#800000" stroke-width=".21">
<path d="M113.9 166.7h4.6v11.8h-4.6z"/>
<circle cx="124.9" cy="173.7" r=".71"/>
<circle cx="124.9" cy="171.4" r=".7"/>
<circle cx="124.9" cy="169" r=".7"/>
</g>
<path d="M118.5 169h4.7M118.5 171.4h4.7M118.5 173.7h4.7M118.5 176.1h4.7" fill="none" stroke="#000" stroke-width=".23"/>
<path d="M123.2 169h1M123.2 171.4h1M123.2 173.7h1M123.2 176.1h1M124.2 175.4l1.4 .7-1.4 .7z" fill="none" stroke="#800000" stroke-width=".23"/>
<path d="M142.2 166.8h4.6v11.7h-4.6z" fill="#ffffb0"/>
<g fill="none" stroke="#800000" stroke-width=".21">
<path d="M142.1 166.7h4.7v11.8h-4.7z"/>
<circle cx="153.1" cy="173.7" r=".71"/>
<circle cx="153.1" cy="171.4" r=".71"/>
<circle cx="153.1" cy="169" r=".71"/>
<circle cx="167.9" cy="169.7" r=".71"/>
<circle cx="179.7" cy="169.7" r=".71"/>
</g>
<path d="M146.7 169h4.7M146.7 171.4h4.7M146.7 173.7h4.7M146.7 176.1h4.7M167.9 171.4v2.3M167.9 176.1v2.3M179.7 171.4v2.3M179.7 176.1v2.3" fill="none" stroke="#000" stroke-width=".23"/>
<path d="M151.4 169h1M151.4 171.4h1M151.4 173.7h1M151.4 176.1h1M152.4 175.4l1.4 .7-1.4 .7zM167.2 179.4h1.4l-.7 1.4zM167.9 170.4v1M167.9 178.4v1M179.7 170.4v1" fill="none" stroke="#800000" stroke-width=".23"/>
<path d="M165.8 174.4h4.2M165.8 175.4h4.2M167.9 173.7v.7M167.9 175.4v.7M177.6 174.4h4.2M177.6 175.4h4.2M179.7 173.7v.7M179.7 175.4v.7" fill="none" stroke="#00f" stroke-width=".23"/>
<path d="M167.9 178.4h11.8" fill="none" stroke="#000080" stroke-width=".23"/>
<circle cx="167.9" cy="178.4" r=".47" fill="#800000" stroke="#800000" stroke-width=".21"/>
<text font-size="4.2" fill="#000080" x="203.2" y="177.4">VF-8Z-22KW-DB</text>
<g font-size="2.5" fill="#000080">
<text x="219.6" y="184.8">http://liheming.jimdo.com</text>
<text x="266.7" y="184.8">V1.0</text>
</g>
<g font-size="2.1">
<text x="46.1" y="21.7">1</text>
<text x="113.6" y="21.7">2</text>
<text x="181.1" y="21.7">3</text>
<text x="248.6" y="21.7">4</text>
<text x="24.5" y="31.1">1</text>
<text x="24.5" y="33.5">2</text>
<text x="24.5" y="35.7">3</text>
<text x="230.5" y="31.1">1</text>
<text x="230.5" y="33.5">2</text>
<text x="230.5" y="35.7">3</text>
<text x="236.1" y="35.7">6</text>
<text x="236.1" y="33.5">7</text>
<text x="236.1" y="31.1">8</text>
<text x="183.5" y="38.1">1</text>
<text x="183.5" y="40.5">3</text>
<text x="191.4" y="38.1">2</text>
<text x="191.4" y="40.5">4</text>
<text x="230.5" y="38.1">4</text>
<text x="236.1" y="38.1">5</text>
<text x="14.3" y="42.8">D</text>
<text x="183.5" y="42.8">5</text>
<text x="183.5" y="45.1">7</text>
<text x="183.5" y="47.5">9</text>
<text x="190.2" y="47.5">10</text>
<text x="191.4" y="42.8">6</text>
<text x="191.4" y="45.1">8</text>
<text x="280.1" y="42.8">D</text>
<text x="183.5" y="49.9">11</text>
<text x="183.5" y="52.2">13</text>
<text x="190.2" y="49.9">12</text>
<text x="190.2" y="52.2">14</text>
<text x="230.5" y="49.9">1</text>
<text x="230.5" y="52.2">2</text>
<text x="236.1" y="52.2">7</text>
<text x="236.1" y="49.9">8</text>
<text x="183.5" y="54.5">15</text>
<text x="183.5" y="56.9">17</text>
<text x="183.5" y="59.3">19</text>
<text x="190.2" y="54.5">16</text>
<text x="190.2" y="56.9">18</text>
<text x="190.2" y="59.3">20</text>
<text x="230.5" y="54.5">3</text>
<text x="230.5" y="56.9">4</text>
<text x="236.1" y="56.9">5</text>
<text x="236.1" y="54.5">6</text>
<text x="183.5" y="61.6">21</text>
<text x="190.2" y="61.6">22</text>
<text x="58.8" y="71">13</text>
<text x="58.8" y="68.7">14</text>
<text x="64.4" y="68.7">1</text>
<text x="64.4" y="71">2</text>
<text x="230.5" y="68.7">1</text>
<text x="230.5" y="71">2</text>
<text x="236.1" y="71">7</text>
<text x="236.1" y="68.7">8</text>
<text x="58.8" y="75.7">11</text>
<text x="58.8" y="73.3">12</text>
<text x="64.4" y="73.3">3</text>
<text x="64.4" y="75.7">4</text>
<text x="230.5" y="73.3">3</text>
<text x="230.5" y="75.7">4</text>
<text x="236.1" y="75.7">5</text>
<text x="236.1" y="73.3">6</text>
<text x="58.8" y="82.7">8</text>
<text x="58.8" y="80.4">9</text>
<text x="58.8" y="78.1">10</text>
<text x="64.4" y="78.1">5</text>
<text x="64.4" y="80.4">6</text>
<text x="64.4" y="82.7">7</text>
<text x="14.3" y="87.5">C</text>
<text x="280.1" y="87.5">C</text>
<text x="230.5" y="92.1">1</text>
<text x="230.5" y="94.5">2</text>
<text x="236.1" y="94.5">7</text>
<text x="236.1" y="92.1">8</text>
<text x="230.5" y="96.9">3</text>
<text x="230.5" y="99.2">4</text>
<text x="236.1" y="99.2">5</text>
<text x="236.1" y="96.9">6</text>
<text x="144.6" y="107.4">1</text>
<text x="166.7" y="107.4">3</text>
<text x="150.5" y="108.6">Vin</text>
<text x="156.9" y="113.6" transform="rotate(-90 156.9 113.6)">GND</text>
<text x="157.8" y="108.6">Vout</text>
<text x="230.5" y="110.9">1</text>
<text x="230.5" y="113.3">2</text>
<text x="236.1" y="113.3">7</text>
<text x="236.1" y="110.9">8</text>
<text x="155.8" y="119.7" transform="rotate(-90 155.8 119.7)">2</text>
<text x="230.5" y="115.6">3</text>
<text x="230.5" y="118">4</text>
<text x="236.1" y="118">5</text>
<text x="236.1" y="115.6">6</text>
<text x="230.5" y="129.7">1</text>
<text x="236.1" y="129.7">8</text>
<text x="14.3" y="132.1">B</text>
<text x="29.1" y="134.4">1</text>
<text x="29.1" y="136.8">2</text>
<text x="230.5" y="132.1">2</text>
<text x="230.5" y="134.4">3</text>
<text x="230.5" y="136.8">4</text>
<text x="236.1" y="136.8">5</text>
<text x="236.1" y="134.4">6</text>
<text x="236.1" y="132.1">7</text>
<text x="280.1" y="132.1">B</text>
<text x="29.1" y="139.1">3</text>
<text x="204.6" y="143.8">1</text>
<text x="204.6" y="146.1">2</text>
<text x="116.2" y="169.6">1</text>
<text x="116.2" y="172">2</text>
<text x="144.4" y="169.6">1</text>
<text x="144.4" y="172">2</text>
<text x="14.3" y="176.7">A</text>
<text x="116.2" y="174.3">3</text>
<text x="116.2" y="176.7">4</text>
<text x="144.4" y="174.3">3</text>
<text x="144.4" y="176.7">4</text>
<text x="197.3" y="175.5">Title</text>
<text x="280.1" y="176.7">A</text>
<text x="197.3" y="182.6">Size</text>
<text x="209" y="182.6">Number</text>
<text x="256.1" y="182.6">Revision</text>
<text x="197.3" y="189.6">Date:</text>
<text x="197.3" y="192">File:</text>
<text x="198.5" y="186.1">A4</text>
<text x="207.9" y="189.6">6-Jan-2012</text>
<text x="207.9" y="192">D:\变频器\tu20111110\日本变频器图纸.ddb</text>
<text x="244.3" y="189.6">Sheet</text>
<text x="244.3" y="192">Drawn By:</text>
<text x="250.9" y="189.6">of</text>
<text x="46.1" y="195.5">1</text>
<text x="113.6" y="195.5">2</text>
<text x="181.1" y="195.5">3</text>
<text x="248.6" y="195.5">4</text>
</g>
<g font-size="2.1" fill="#000080">
<text x="22.1" y="27.5">CN6</text>
<text x="111.5" y="27.5">TRN1</text>
<text x="111.5" y="29.9">D188A</text>
<text x="120.6" y="27.5">D7</text>
<text x="231.4" y="27.5">PC1</text>
<text x="243.2" y="29.2">R19</text>
<text x="40.9" y="34.4">C26</text>
<text x="46.3" y="34.6">R1</text>
<text x="67.5" y="34.6">R4</text>
<text x="100.4" y="34.6">R7</text>
<text x="120.6" y="34.6">DIODE</text>
<text x="132.7" y="34.4">C10</text>
<text x="182" y="34.6">CN1</text>
<text x="243.2" y="32.9">20K</text>
<text x="40.9" y="36.7">103</text>
<text x="46.3" y="36.9">240K</text>
<text x="59.8" y="40.9">R5</text>
<text x="67.5" y="36.9">150K</text>
<text x="100.4" y="36.9">51K</text>
<text x="132.7" y="36.7">220u/25V</text>
<text x="146.7" y="36.7">C15</text>
<text x="146.7" y="39">104</text>
<text x="229" y="41.7">TLP759</text>
<text x="46.3" y="46.3">R2</text>
<text x="55.7" y="46.3">R6</text>
<text x="59.8" y="44.7">150K</text>
<text x="95" y="43.8">C1</text>
<text x="95" y="46.1">103</text>
<text x="100.4" y="46.3">R8</text>
<text x="120.6" y="46.3">D8</text>
<text x="231.4" y="46.3">PC1</text>
<text x="24.2" y="51.2">LED1</text>
<text x="36.2" y="52.7">R3</text>
<text x="46.3" y="48.7">240K</text>
<text x="55.7" y="48.7">150K</text>
<text x="100.4" y="48.7">51K</text>
<text x="120.6" y="53.4">DIODE</text>
<text x="132.7" y="53.2">C11</text>
<text x="243.2" y="48">R20</text>
<text x="243.2" y="51.7">20K</text>
<text x="24.2" y="60">CHARGE</text>
<text x="36.2" y="56.4">240K</text>
<text x="59.8" y="57.3">R17</text>
<text x="102" y="57.8">D2</text>
<text x="132.7" y="55.5">220u/25V</text>
<text x="146.7" y="55.5">C16</text>
<text x="146.7" y="57.8">104</text>
<text x="57.4" y="65.1">IC1</text>
<text x="59.8" y="61.1">100R</text>
<text x="102" y="60.2">DIODE</text>
<text x="120.6" y="65.1">D9</text>
<text x="229" y="60.5">TLP759</text>
<text x="231.4" y="65.1">PC1</text>
<text x="83.2" y="69.1">R18</text>
<text x="103.2" y="69.6">Q?</text>
<text x="103.2" y="71.9">MOSFET1</text>
<text x="132.7" y="71.9">C12</text>
<text x="243.2" y="66.7">R21</text>
<text x="243.2" y="70.5">20K</text>
<text x="40.9" y="73.8">R13</text>
<text x="40.9" y="77.6">22K</text>
<text x="73.6" y="74.5">C2</text>
<text x="83.2" y="72.9">100R</text>
<text x="120.6" y="72.2">DIODE</text>
<text x="132.7" y="74.3">220u/25V</text>
<text x="146.7" y="74.3">C17</text>
<text x="146.7" y="76.6">104</text>
<text x="43" y="79.2">C4</text>
<text x="73.6" y="81.5">CAP</text>
<text x="79.2" y="81.5">R11</text>
<text x="79.2" y="83.9">24K</text>
<text x="86.3" y="79.2">R14</text>
<text x="86.3" y="81.5">10R</text>
<text x="87.7" y="83.9">C?</text>
<text x="93.4" y="79.2">R30</text>
<text x="93.4" y="81.5">RES1</text>
<text x="100.4" y="79.2">R15</text>
<text x="100.4" y="81.5">RES1</text>
<text x="107.4" y="79.2">R16</text>
<text x="107.4" y="81.5">RES1</text>
<text x="120.6" y="83.9">D10</text>
<text x="229" y="79.2">TLP759</text>
<text x="40.9" y="87.9">R12</text>
<text x="43" y="86.3">182</text>
<text x="57.4" y="86.3">M51997P</text>
<text x="231.4" y="88.6">PC4</text>
<text x="40.9" y="91.6">18K</text>
<text x="87.7" y="90.9">CAP</text>
<text x="120.6" y="90.9">DIODE</text>
<text x="132.7" y="90.7">C13</text>
<text x="132.7" y="93.1">220u/25V</text>
<text x="146.7" y="90.7">C14</text>
<text x="146.7" y="93.1">220u/25V</text>
<text x="160.9" y="93.1">C18</text>
<text x="160.9" y="95.4">104</text>
<text x="243.2" y="90.3">R22</text>
<text x="243.2" y="94">20K</text>
<text x="69.2" y="99.7">R10</text>
<text x="80.7" y="98">C23</text>
<text x="57.4" y="107.2">C25</text>
<text x="69.2" y="103.4">4.7K</text>
<text x="79.2" y="107.4">R9</text>
<text x="80.7" y="105.1">104</text>
<text x="99.7" y="104.8">C5</text>
<text x="99.7" y="107.2">10u/50V</text>
<text x="120.6" y="105.1">D?</text>
<text x="149.1" y="102.7">REG1</text>
<text x="149.1" y="105.1">7805</text>
<text x="229" y="102.7">TLP759</text>
<text x="231.4" y="107.4">PC5</text>
<text x="57.4" y="109.5">10u/50V</text>
<text x="69.2" y="109.5">C27</text>
<text x="69.2" y="111.9">104</text>
<text x="79.2" y="109.7">27K</text>
<text x="87.7" y="109.7">D13</text>
<text x="99.5" y="109.7">D1</text>
<text x="120.6" y="112.1">DIODE</text>
<text x="132.7" y="111.9">C7</text>
<text x="144.4" y="111.9">C20</text>
<text x="170.3" y="111.9">D11</text>
<text x="243.2" y="109.1">R23</text>
<text x="243.2" y="112.8">20K</text>
<text x="87.7" y="116.8">DIODE</text>
<text x="99.5" y="116.8">DIODE</text>
<text x="132.7" y="114.2">330u/16V</text>
<text x="144.4" y="114.2">104</text>
<text x="170.3" y="114.2">DIODE</text>
<text x="182" y="114.2">C21</text>
<text x="182" y="116.6">104</text>
<text x="132.7" y="125.9">C8</text>
<text x="229" y="121.5">TLP759</text>
<text x="26.8" y="130.9">CN2</text>
<text x="99.5" y="126.2">D3,D12</text>
<text x="120.6" y="128.5">D5</text>
<text x="132.7" y="128.3">100u/16V</text>
<text x="231.4" y="126.2">PC6</text>
<text x="243.2" y="127.9">R24</text>
<text x="243.2" y="131.6">20K</text>
<text x="88" y="135.3">C29</text>
<text x="88" y="137.7">104</text>
<text x="99.5" y="133.2">DIODE</text>
<text x="99.7" y="135.3">C6</text>
<text x="99.7" y="137.7">330u/35V</text>
<text x="120.6" y="135.6">DIODE</text>
<text x="120.6" y="137.9">D6</text>
<text x="26.8" y="142.6">FAN</text>
<text x="144.4" y="139.5">R26</text>
<text x="144.4" y="143.4">12K</text>
<text x="203.2" y="140.3">CN5</text>
<text x="229" y="140.3">TLP759</text>
<text x="31.5" y="148.9">IR1</text>
<text x="43.3" y="148.9">IR2</text>
<text x="55" y="148.9">IR3</text>
<text x="120.6" y="145">DIODE</text>
<text x="132.7" y="144.7">C9</text>
<text x="132.7" y="147.1">1u/100V</text>
<text x="142.7" y="147.3">R29</text>
<text x="142.7" y="149.7">2K</text>
<text x="203.2" y="149.7">RY</text>
<text x="250" y="145.7">PC7</text>
<text x="31.5" y="152.8">2R/10W</text>
<text x="38.6" y="154.4">MC</text>
<text x="43.3" y="152.8">2R/10W</text>
<text x="55" y="152.8">2R/10W</text>
<text x="170" y="150.4">PC9</text>
<text x="66.8" y="161.2">C?</text>
<text x="83.2" y="161.2">C?</text>
<text x="95.7" y="161.4">R?</text>
<text x="167.6" y="160.7">PC817</text>
<text x="182" y="156.1">R27</text>
<text x="182" y="159.8">10K</text>
<text x="203.2" y="156.7">TR1</text>
<text x="203.2" y="159.1">NPN</text>
<text x="245.3" y="156.1">PC817</text>
<text x="66.8" y="163.5">2300u/400V</text>
<text x="83.2" y="163.5">2300u/400V</text>
<text x="95.7" y="163.8">16K/20W</text>
<text x="113.8" y="166.1">CN3</text>
<text x="142.1" y="166.1">CN4</text>
<text x="192.1" y="163.8">R28</text>
<text x="192.1" y="166.1">10K</text>
<text x="95.7" y="173.2">R?</text>
<text x="66.8" y="175.3">C?</text>
<text x="66.8" y="177.6">2300u/400V</text>
<text x="83.2" y="175.3">C?</text>
<text x="83.2" y="177.6">2300u/400V</text>
<text x="95.7" y="175.5">16K/20W</text>
<text x="170.3" y="175.3">C22</text>
<text x="170.3" y="177.6">104</text>
<text x="182" y="175.3">C23</text>
<text x="182" y="177.6">104</text>
<text x="113.8" y="180.2">W</text>
<text x="142.1" y="180.2">U</text>
<text x="266.7" y="192">李和明</text>
<text x="266.7" y="189.6">1/1</text>
</g>
<g font-size="2.1" fill="#800000">
<text x="238.9" y="27.5">VU+</text>
<text x="147.2" y="31.1">VU+</text>
<text x="219.9" y="33.5">VCC</text>
<text x="221.1" y="35.7">G1'</text>
<text x="269.5" y="33.5">VU+</text>
<text x="170.9" y="38.1">+9V</text>
<text x="201.3" y="38.1">-10V</text>
<text x="239.2" y="41.7">VU-</text>
<text x="269.5" y="40.5">VU-</text>
<text x="147.2" y="42.8">VU-</text>
<text x="170.5" y="42.8">VCC</text>
<text x="172.4" y="47.5">Us</text>
<text x="201.3" y="42.8">VCC</text>
<text x="201.3" y="45.1">+5V</text>
<text x="201.3" y="47.5">SC</text>
<text x="238.9" y="46.3">VV+</text>
<text x="147.2" y="49.9">VV+</text>
<text x="171.7" y="49.9">G5'</text>
<text x="171.7" y="52.2">G3'</text>
<text x="201.3" y="49.9">G6'</text>
<text x="201.3" y="52.2">G4'</text>
<text x="219.9" y="52.2">VCC</text>
<text x="269.5" y="52.2">VV+</text>
<text x="171.7" y="54.5">G1'</text>
<text x="171.7" y="56.9">RY</text>
<text x="201.3" y="56.9">CT2</text>
<text x="201.3" y="59.3">CT1</text>
<text x="201.3" y="54.5">G2'</text>
<text x="221.1" y="54.5">G3'</text>
<text x="269.5" y="59.3">VV-</text>
<text x="147.2" y="61.6">VV-</text>
<text x="170.9" y="61.6">24G</text>
<text x="201.3" y="61.6">+24V</text>
<text x="238.7" y="65.1">VW+</text>
<text x="239.2" y="60.5">VV-</text>
<text x="147.2" y="68.7">VW+</text>
<text x="219.9" y="71">VCC</text>
<text x="269.5" y="71">VW+</text>
<text x="221.1" y="73.3">G5'</text>
<text x="147.2" y="80.4">VW-</text>
<text x="238.9" y="79.2">VW-</text>
<text x="269.5" y="78.1">VW-</text>
<text x="161.3" y="87.5">V+</text>
<text x="239.6" y="88.6">V+</text>
<text x="269.5" y="89.8">V+</text>
<text x="219.9" y="94.5">VCC</text>
<text x="269.5" y="92.1">V-</text>
<text x="161.3" y="99.2">V-</text>
<text x="221.1" y="96.9">G2'</text>
<text x="128.6" y="105.1">+9V</text>
<text x="239.6" y="107.4">V+</text>
<text x="239.9" y="102.7">V-</text>
<text x="182.5" y="108.6">+5V</text>
<text x="219.9" y="113.3">VCC</text>
<text x="221.1" y="115.6">G4'</text>
<text x="239.9" y="121.5">V-</text>
<text x="78.3" y="129.7">+24V</text>
<text x="239.6" y="126.2">V+</text>
<text x="39" y="134.4">+24V</text>
<text x="133.1" y="132.1">-10V</text>
<text x="219.9" y="132.1">VCC</text>
<text x="221.1" y="134.4">G6'</text>
<text x="39" y="139.1">24G</text>
<text x="79.2" y="141.5">24G</text>
<text x="156.6" y="141.5">Us</text>
<text x="177.5" y="140.3">+24V</text>
<text x="239.9" y="140.3">V-</text>
<text x="238" y="148.5">SC</text>
<text x="25.1" y="150.9">P</text>
<text x="67.2" y="150.9">P1</text>
<text x="156.4" y="153.2">VCC</text>
<text x="236.3" y="153.2">VCC</text>
<text x="262.5" y="153.2">V+</text>
<text x="157.6" y="157.9">RY</text>
<text x="126.1" y="169.6">+9V</text>
<text x="126.1" y="172">-10V</text>
<text x="154.3" y="169.6">+9V</text>
<text x="154.3" y="172">-10V</text>
<text x="166.3" y="168.5">+9V</text>
<text x="177.8" y="168.5">-10V</text>
<text x="203.6" y="169.6">24G</text>
<text x="126.1" y="174.3">CT2</text>
<text x="154.3" y="174.3">CT1</text>
</g>
</svg>
